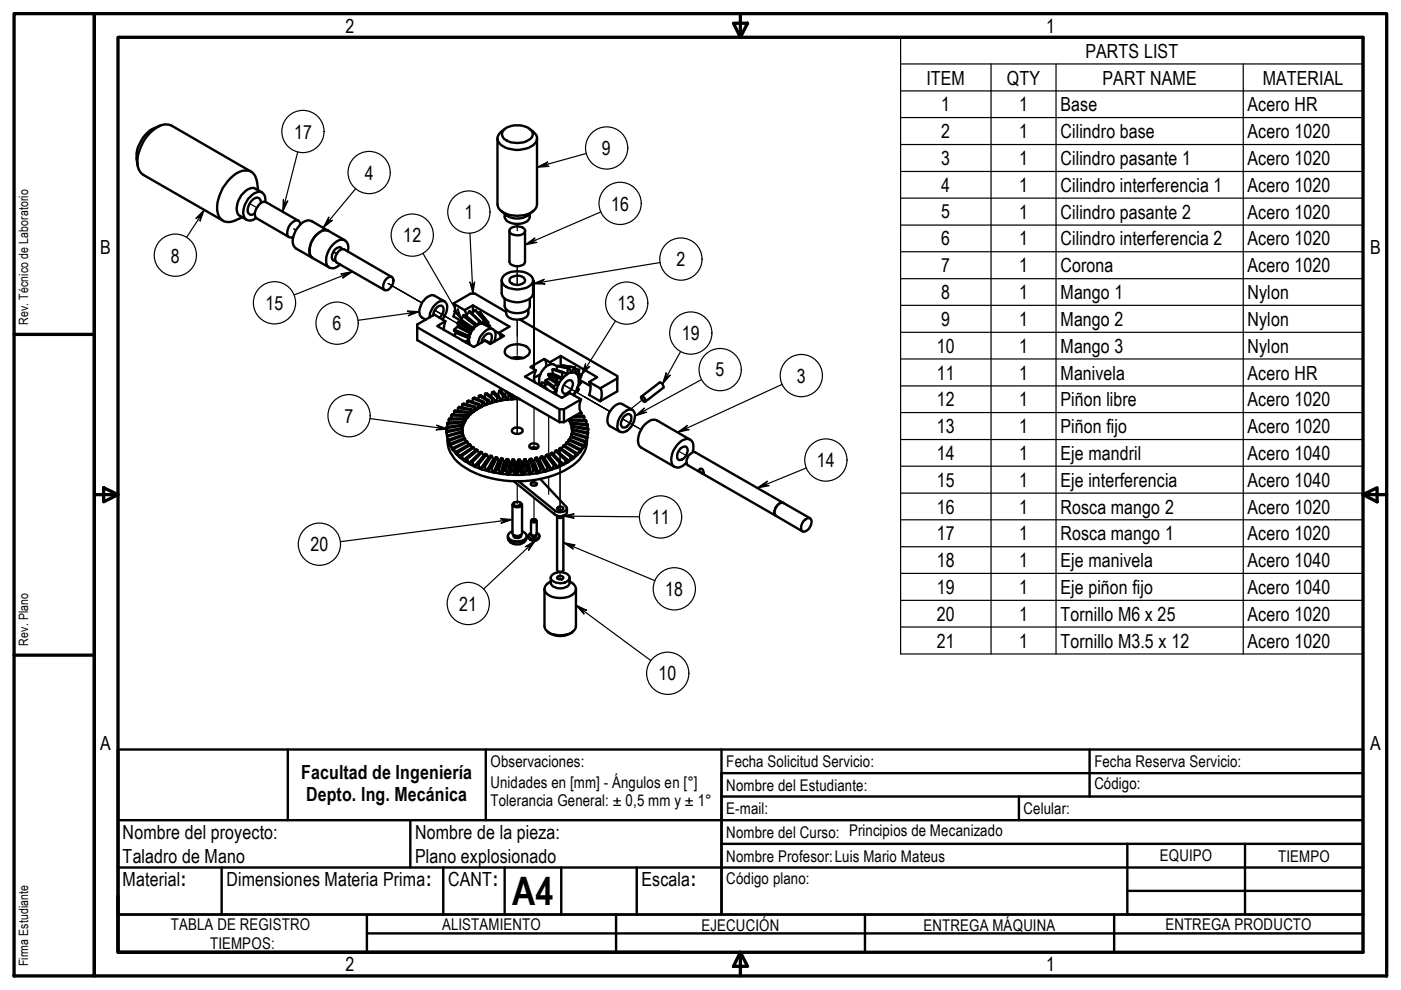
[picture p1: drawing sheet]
<svg xmlns="http://www.w3.org/2000/svg" width="297mm" height="210mm" viewBox="0 0 297 210" stroke-linecap="round" stroke-linejoin="round" font-family="sans-serif">
<!-- layer: Tweak Trail (ISO) -->
<g fill="none" stroke="#000" stroke-width=".25">
<path d="M52.9 43.2l1.6 .8M62.3 48.5l.4 .3M70.7 53.4l.7 .4M109.7 47.5v1.4M109.7 56.4v4M113.2 59.5v18.8zM82.3 60.1l7.2 4.1zM89.5 64.2l-.3-.2 .3 .2M95.3 67.6l-3.2-1.8 4.9 2.8M102.4 71.7l1.9 1M109.7 67.8v7.5M109.7 84.4v7.6"/>
<path d="M113.2 86.4v8.8M116.3 88.2v8.8M118.7 95.2v13M119.6 81.6l9.7 5.6zM124 84.2l5.3 3M126 85.4l3.3 1.8M132 88.8l4 2.3zM136.4 84.6l-2.7 2.1M143.9 95.7l2 1.1M109.7 102.7v4.1M113.2 101.8v1.2M113.2 105.5v4.8"/>
<path d="M116.3 101.1v3.7M118.7 121.3v1.5"/>
</g>
<!-- layer: Visible (ISO) -->
<g fill="none" stroke="#000" stroke-width=".51">
<path d="M34 26.6a7.1 7.1 0 0 0-4.9 8.4M53.3 36.4l-16.9-9.8a3.1 3.1 0 0 0-3.3 .5 9 9 0 0 0-3.9 8.2 2.75 2.75 0 0 0 1.2 1.8l16.8 9.7M105.5 29.4v13.9a3.3 3.3 0 0 0 3.5 2.4 5 5 0 0 0 4.6-1.5l.3-.9v-13.9M106.9 27.4a4.8 4.8 0 0 1 5.8 .3 1.32 1.32 0 0 1-.7 2.1 4.7 4.7 0 0 1-5.3-.6 1.27 1.27 0 0 1 .2-1.8zM107.1 27.3a2.68 2.68 0 0 0-1.6 2.2 3 3 0 0 0 3.1 2.2 5.4 5.4 0 0 0 4.9-1.4 1.56 1.56 0 0 0-.5-2.4l-.7-.6M54.7 40.4a5.1 5.1 0 0 0-1.3-3.9 3.4 3.4 0 0 0-4 .8 9 9 0 0 0-3.2 7.9 2.35 2.35 0 0 0 3.5 1.6l1.7-.7M55.3 43a.92 .92 0 0 0-.5-1 .92 .92 0 0 0-1.1 .2 2.63 2.63 0 0 0-.9 3.1 .85 .85 0 0 0 1.2-.1M55.6 40.8l-1.4-.8a2.16 2.16 0 0 0-2.6 .9 4.2 4.2 0 0 0-1.1 4.7l1.8 1M56.3 42.8a1.54 1.54 0 0 0-.5-1.8 1.54 1.54 0 0 0-1.9 0 4.6 4.6 0 0 0-2.1 4.9 1.49 1.49 0 0 0 2.5 .3M63.3 46.8l-6.8-3.9a1.47 1.47 0 0 0-1.9 1l-.2 .3a1.56 1.56 0 0 0 .1 2.1l6.8 4M63.7 47.6a.84 .84 0 0 0-.5-.9 .84 .84 0 0 0-1 .3 2.8 2.8 0 0 0-1.2 3 .96 .96 0 0 0 1.2 .3M69.6 48.9a3 3 0 0 0-3.3 1.9l-.5 1.2a2.29 2.29 0 0 0 .5 2.7"/>
<path d="M69.6 48.9l-3.5-2a2.44 2.44 0 0 0-3 1.4 3.6 3.6 0 0 0-.6 4.1l7.3 4.3M69.6 48.9l3.6 2.1M72.5 52.8a.84 .84 0 0 0-1.4 .1l-.5 .7a1.07 1.07 0 0 0 .3 1.7h.2M73.7 53.3a1.63 1.63 0 0 0 0-1.7 1.63 1.63 0 0 0-1.6-.8 4.6 4.6 0 0 0-2.7 5.6 1.72 1.72 0 0 0 2.7-.4M81.9 59.2a1.02 1.02 0 0 1 1.3-.3 2.03 2.03 0 0 1-1.3 2.7 .97 .97 0 0 1-.5-1.6zM83.1 58.8l-10.1-5.9a1.88 1.88 0 0 0-1.6 2.8l10.1 5.8M106.3 44.7a4.3 4.3 0 0 0 4.7 1.4l.8-.3 1.2-1.1M106.4 59.4v2.7a2.09 2.09 0 0 0 2 1.8 4.7 4.7 0 0 0 4.4-1l.2-.8v-2.7M106.9 58.4a4.7 4.7 0 0 1 5.9 .3 1.39 1.39 0 0 1-.8 2.1 4.7 4.7 0 0 1-5.4-.6 1.27 1.27 0 0 1 .3-1.8zM107 45.3a1.79 1.79 0 0 0 1.8 2.1l.6 .1a2.49 2.49 0 0 0 2.9-1.6v-.6M108 48.9v6.6a1.63 1.63 0 0 0 2.1 .9 1.22 1.22 0 0 0 1.2-.9v-6.6M108.1 48.5a2.24 2.24 0 0 1 3.2 .2 1.11 1.11 0 0 1-1.3 1.2l-1-.1a.89 .89 0 0 1-.9-1.3z"/>
<path d="M108.3 58.9a2.23 2.23 0 0 1 2.9 .2 .6 .6 0 0 1-.3 .9 2.2 2.2 0 0 1-2.8-.3v-.5zM88.5 69.4l30.1 17.4M91.1 67.3a4.2 4.2 0 0 1 2.1-3.4 1.15 1.15 0 0 1 1.2 .1 1.15 1.15 0 0 1 .4 1.2l-.2 1.1-.8 1.4M91.8 66.9a2.08 2.08 0 0 1 1.9-2.1 1.67 1.67 0 0 1-.5 2.5M94.3 63.9l-2.2-1.2a1.9 1.9 0 0 0-2.1 .9 2.96 2.96 0 0 0-.8 3.5l1.1 .7M94.4 68.1l-1.7 1 7.8 4.5 2.3-1.4 1.1 .7 3-1.7-1.2-.6M94.4 68.1l-.3 1.8M94.4 68.1l-2.3-1.4-3.6 2.1v3.3l30.1 17.4M96.1 64.4a3.1 3.1 0 0 1 0 2.7l1.7 .9M96.1 64.4l3.7-2.1h.9l6.6 3.8M96.1 64.4l2.4 1.4M96.3 70.1l.2 .2 2.8 1.2"/>
<path d="M96.3 70.1l2.9 1.2M96.3 69.9l3 1.3M96.3 69.9v.2M96.6 70.4v.2l2.8 1.1M96.6 70.6l-.3 .6M97 69.3l-.7 .6M97 68.4l.2 .7M97 68.4l2.8 1.6M97.2 68.2l2.7 1.7M97.2 68.2l-.2 .2M97.7 68.1l-.5 .1M98 72.2l1 .3"/>
<path d="M98.2 67l-.3 .9M98.2 67l2.4 1.9M98.3 66.8l.3 .1 2.3 2M98.3 66.8l2.5 2M98.3 66.8l-.1 .2M98.5 65.8l1.8-1.1 7.7 4.6-2.3 1.3M98.5 65.8l.3 .7v.6M98.6 72.5l.4 .1M98.7 67.1l.2-.1 2.3 1.9M99 72.5v.1M99.2 71.3l.3 .2M99.3 72.6h.1"/>
<path d="M99.3 71.2l-.1 .1M99.4 71.7v.8M99.4 72.6l.3 .5M99.4 72.5l-.4 .1M99.4 71.7l-.4 .8M99.4 66.1l-.5 .9M99.4 72.5v.1M99.4 72.6l-.1 .3M99.4 66.1l2.3 2.1M99.4 66.1l.2-.1 2.2 2.1M99.5 71.5l-.1 .2M99.8 70.7l-.3 .8"/>
<path d="M99.8 70.7l-.5 .5M99.8 70v.5M99.8 70.5l-2.6-1.4-.2 .2 2.8 1.4M99.8 70.5v.2M99.9 69.9l-.1 .1M100.3 64.7v1.5M100.3 69.8l-.5 .7M100.3 69.8l-.4 .1M100.5 69.6l-2.6-1.7-.2 .2 2.6 1.7M100.5 69.6l-.2 .2M100.6 68.9l-.1 .7M100.7 65.8l-.6 .6"/>
<path d="M100.7 65.8l2 2.2M100.8 68.8l.2 .3M100.8 68.8l-.2 .1M101 69.1l-.5 .5M101.2 68.9l-.2 .2M101.7 68.2l-.5 .7M101.7 66.2l-.4 .1M101.7 66.2l1.8 2.2M101.7 66.2l.1 .1M101.8 68.7l-.6 .2M101.8 68.1v.6M101.8 68.1l-.1 .1"/>
<path d="M101.9 68.5l.1 .1M102 68.6l.5 .1M102 68.6l-.2 .1M102 72.7l.6-1.2a1.01 1.01 0 0 1 1.6-.5v1l-.4 .9M102.5 68.7h.1M102.6 68.6v.1M102.6 68.7l1.9 1.1M102.7 68l-.7 .6M102.7 68h.1M102.7 68l-.2 .7M103.4 69.1h.5M103.4 68.6l.5 .5"/>
<path d="M103.5 68.4l-.9 .3M103.5 68.4l-.4 .6M103.9 69.1l-.1 .3M104.7 72.5l.3-.5a2.15 2.15 0 0 0-.4-2.1 1.71 1.71 0 0 0-2.2 .7 3.6 3.6 0 0 0-1.1 2.5M104.8 70.1l1.1 .6M105.7 70.6l.3 .4 .1 .7M107 63.3v1.6a2.49 2.49 0 0 0 2.9 1.5 2.31 2.31 0 0 0 2.4-1.5v-1.6M107.2 73.9a3.6 3.6 0 0 1 4.9 .1 1.25 1.25 0 0 1-.8 1.8 3.6 3.6 0 0 1-4.2-.9zM107.3 65.6a1.68 1.68 0 0 0 1.9 2.1 2.36 2.36 0 0 0 2.8-1.2v-.9M108.4 75.9l1-.2 1.5 .2M110.2 67.7l20.7 12v3.3l-3.6 2.1M113.6 78.5l-2.3 1.4 7.8 4.5 1.7-1.1 2.4 1.4"/>
<path d="M113.6 78.5l-.3 1a1.96 1.96 0 0 0 .2 1.6M114.6 79.3l-1.4 .8M115.4 76.1a1.77 1.77 0 0 1 .4 1.7M116.3 79.5l.3 .6M116.3 79.5l1.7 .9M116.3 79.3h.7l2 1M116.3 79.3l1.9 .9M116.3 79.3v.2M116.6 76.8l-1.2-.7-2.9 1.7 1.1 .7M116.6 76.8l.2 .4M116.6 76.8l2.3-1.3v2.2M117.2 78.3v.9"/>
<path d="M117.2 78.3l2 .7M117.2 79.2l2.1 1-.2 .2M117.2 79.2l-.1 .2M117.3 78.3l2.1 .6M117.3 78.3h-.1M118.2 77.7a1.94 1.94 0 0 0-3 .6 3.1 3.1 0 0 0-.6 3.4M118.2 77.6l-.2 .9M118.2 77.6l2.4 .5M118.2 77.6l2.3 .5M118.9 75.5l7.7 4.5-1.7 1M119 77.8l.1-.4 2.6 .5M119.1 77.4l2.8 .5"/>
<path d="M119.2 79l.1 1.2 .8-.7M119.4 78.9l.7 .6M119.4 78.9l-.2 .1M119.9 79.2l.4 .1-.2 .2M120.5 78.1l-.2 1.2 .7-.3M120.6 78.1l.4 .9M120.6 78.1h-.1M121 78.9l.3 .1h-.3M121.7 77.9l-.4 1.1h.6M121.7 77.9h.2v1.1M121.9 79l.2 .2M121.9 78.2l.8 .2"/>
<path d="M122.1 79.2l.5 .5M122.6 79.7v.2M122.6 79.9l.1 .7M122.7 79.3l.6 .2M122.7 78.4l-.1 1.3M122.7 78.4l-.6 .8M123.3 79.5l-.1 .4-.5 .7M123.3 79.5h-.4l-.3 .4M94.6 90.8l.1 .6M94.8 92.6a8.7 8.7 0 0 0 4.9 5.9 23.7 23.7 0 0 0 17.3 1M94.8 92.6l3.2-.9 .2 .5-3.2 1.1M94.9 92.9a6.7 6.7 0 0 0 3.8 6.3 22.7 22.7 0 0 0 20.9 .6 7.9 7.9 0 0 0 4.8-5.5l.1-1.4"/>
<path d="M95 93.3l.2 .6M95 93.3l.1 .2M95.1 89l3.2-.1 .1 .8 .3-.4M95.1 89l.1-.3h3.2l.3 .6M95.1 93.5l.4 1M95.1 89l.1 .6M95.4 94.1l.2 .2M95.6 94.3l.3 1h.2M96 95l.2 .2M96.3 87.3l2.9 .2 .1 .9 .3-.5M96.3 87.3l.2-.3 2.8 .3 .3 .6M96.3 87.3v.6"/>
<path d="M96.8 95.7l.2 .3M97.1 86.5l.2-.2 2.6 .5M97.7 96.5v.6M97.7 96.5l.2 .2M97.9 91l-3.3 .7 .2 .6M97.9 91l.2 .8-.1-.5M97.9 90.8l-3.3 .6v.3M97.9 90.8l.1 .5M97.9 90.8v.2M97.9 96.7l.5 .9 .3-.2M97.9 91.5l.1 .2M97.9 90.1v.2"/>
<path d="M98 91.2v.1M98 89.6l-3.2 .3 .1 .6M98 85.8l2.5 .5v.9l.6-.4M98 85.8l.3-.2 2.4 .6 .4 .6M98 89.6l.2 .8 .2-.5M98 85.8v.6M98 91.9l.1 .1M98 90.5l.2-.1-.1 .2M98 89.4l-3.1 .2-.1 .3M98 89.4l.4 .5M98 89.4v.2M98.1 92l-.2-.5-3.2 .9 .1 .2"/>
<path d="M98.1 90.6l-.1 .5-.1-.8-3.3 .5M98.1 90.6l-.2-.5-3.2 .4-.1 .3M98.1 92l.3 .9M98.2 89.8l.2-.1v.2M98.2 92.4l-3.1 1.1M98.4 88.7l-.1 .2M98.6 89.1h.1v.2M98.6 93.1l-.1-.2-3.1 1.2 .2 .6M98.7 88.2l-3.1-.1 .1 .6M98.7 88.2v.9l.4-.5M98.7 97.2l.3 .2M98.8 93.6l-.2-.5-3 1.2"/>
<path d="M98.8 88l-3-.1-.2 .2M98.8 88l.3 .6M98.8 88l-.1 .2M99 88.4h.3l-.2 .2M99 85.8l.1-.7 2.2 .7M99 97.4l.4 .9 .4-.3M99.1 85.1l.3-.2 2.2 .8M99.1 93.7l-.1-.1-3 1.4 .1 .5M99.3 87.3l-.1 .2M99.4 94.3l-.3-.6-2.9 1.5 .4 1 .2-.2M99.6 87.8h.2l-.2 .1M99.8 94.3l-.2-.2-2.8 1.6v.7"/>
<path d="M99.8 86.9l-2.7-.4v.6M99.8 86.9v.9l.5-.5M99.8 97.8l-.1 .7M99.8 97.8l.3 .2M99.9 86.8l.4 .5M99.9 86.8l-.1 .1M100 94.9l-.2-.6-2.8 1.7 .4 .9 .3-.2M100.2 87.2h.3l-.2 .1M100.3 84.5l2 .8-.1 .9 .7-.3M100.3 84.5l.3-.2 2 .9 .3 .7M100.3 84.5l-.2 .7M100.5 94.9l-2.6 1.8"/>
<path d="M100.5 94.9l-.2-.1-2.6 1.7M100.5 94.9l.3 .6M100.7 86.2l-.2 .1M101 86.6l.3 .1-.2 .1M101 98.4l.4 .1M101.3 95.5l-.3-.2-2.3 1.9-.1 .6M101.3 85.8v.9l.7-.4M101.4 84.7l.1-.8 1.8 1M101.5 83.9l.4-.1 1.7 1M101.6 96.1l-.3-.6-2.3 1.9M101.6 85.7l.4 .6M101.6 85.7l-.3 .1"/>
<path d="M101.9 86.1l.3 .1-.2 .1M102.2 95.9l.4 .7-2 2.3-.5-.9M102.2 95.9l-2.1 2.1M102.2 95.9l-.3-.1-2.1 2M102.4 98.9l-.2 .6M102.4 98.9l.3 .1M102.6 85.2l-.3 .1M102.7 85.6l.5 .2-.3 .1M102.9 83.5l1.4 1.1-.1 .8 .8-.2M102.9 83.5l.4-.1 1.3 1.1 .4 .7M102.9 83.5l-.2 .8M103.2 96.4l-.3-.2-1.9 2.2-.1 .6"/>
<path d="M103.3 84.9l-.1 .9 .7-.3M103.6 97l-.4-.6-1.8 2.1M103.6 84.8l.3 .7M103.6 84.8l-.3 .1M103.6 97.1l-1.7 2.3-.5-.9M103.8 85.2l.4 .2-.3 .1M103.8 99.3h.4M104.1 84l.2-.8 1.2 1.1M104.3 96.7l-1.6 2.3M104.3 96.7l-.4-.1-1.5 2.3M104.3 96.7l.3 .7M104.3 83.2l.4-.2 1.1 1.2"/>
<path d="M104.6 84.5l-.3 .1M104.8 84.7l.5 .4-.3 .1M104.8 97.4h-.2l-1.4 2.4-.5-.8M105.3 99.6l-.3 .6M105.3 99.6l.4 .1M105.4 97l-.3-.1-1.5 3M105.5 84.3l-.2 .8 .9-.2M105.7 97.6l-.3-.6-1.2 2.3M105.8 84.2l.4 .7M105.8 84.2l-.3 .1M105.9 82.8l-.4 1.1 .9 1h-.2M105.9 82.8l.8 1.2-.3 .9 .9-.2"/>
<path d="M105.9 82.8h.3l1.1 1.9M106 97.7l-.3-.1-1.1 2.6-.4-.9M106.2 97.2l-1.1 2.8M106.2 97.2l-.9 2.4M106.2 97.2l.4 .1M106.6 97.3l-.9 2.4M106.6 97.3l.3 .5M106.8 83.7h.3M106.8 99.8l.5 .1M106.9 97.8l.3 .1-.7 2.6 .9-3.2-.2 .6M106.9 97.8l-.8 2.6-.4-.7M107 84h-.3"/>
<path d="M107.1 83.7l.5 1h-.3M107.3 83l-.2 .7M107.4 97.3l.4 .1M107.6 83.1l.3 .8M108.1 98h.3l-.4 2.6 .4-.7M108.1 98l-.3-.6-.5 2.5M108.1 98l-.5 2.6-.3-.7M108.1 83.4l.1 .5M108.1 83.5l.1 .2M108.2 83.7l.3 1 .3-.1M108.2 83.9l.3 .8h-.9l.3-.8M108.2 83.9h-.3"/>
<path d="M108.4 99.9h.4M108.5 83.6l-.3 .1M108.6 91.1a1.4 1.4 0 0 1 2.2 .2 1.31 1.31 0 0 1-2.3 .2zM108.6 83.7l.2 .9M108.6 97.4l-.2 2.5M108.6 97.4l-.2 .6M108.6 97.4h.4M109 97.4l-.2 2.5M109 97.4l.3 .6M109 84l-.2 .6M109.3 98h.3v2.7l.4-.7-.1-2.6-.3 .6M109.3 98l-.1 2.7-.4-.8"/>
<path d="M109.6 84.3l.1 .3h-.9M109.7 84.4v.2h.3M109.9 97.4h.3M110 84.6h.1M110 84.6h.2M110.4 99.9l-.4 .1M110.5 98h.3l.3 2.6 .4-.7M110.5 98l-.3-.6 .2 2.5M110.5 98l.2 2.7-.3-.8M111.1 97.4l.4 2.5M111.1 97.4l-.3 .6M111.4 97.4l.6 2.5"/>
<path d="M111.4 97.4l.3 .6M111.4 97.4h-.3M111.7 98l.6 2.6-.3-.7M112 99.9h-.5M112 97.9l.3-.6 .8 2.4-.5 .8-.6-2.6-.3 .1M112.3 94.4a1.18 1.18 0 0 1 1.9 .2 1.11 1.11 0 0 1-2 0zM112.5 95l.5-.2 .9 .2M112.6 97.3h-.3M112.8 95.1h.8M112.9 97.8l.3-.1 1 2.6 .4-.8M112.9 97.8l-.3-.5 .9 2.4M112.9 97.8l.9 2.6-.3-.7"/>
<path d="M113.2 97.7l.3-.6 1.1 2.4M113.5 99.7h-.4M113.5 97.1l.4-.1 1.1 2.4M114.4 97.4l.3-.6 1.4 2.4-.5 .8-1.2-2.6-.3 .1M114.7 96.8l.3-.1 1.5 2.3 .1 .7M115 99.4l.3 .6M115 99.4l-.4 .1M115.3 97.2l.1-.1 1.6 2.4M115.4 97.1l.4-.6 1.7 2.2M115.4 81.9l.4 .5M115.4 81.9l.7 .7M115.6 81.7l-.3-.5-.4-.1a.86 .86 0 0 0 .6 1"/>
<path d="M115.7 80.6l1.6 1.3M115.7 80.6l-.1 .1M115.8 96.5l.3-.1 1.7 2.2M116.2 81.4l1.8 1.4v-.2M116.2 81.4l-.8 .5M116.2 81.3v.1M116.5 96.7l.3-.6 1.9 2.1-.4 .9-1.9-2.3M116.5 99l-.4 .2M116.5 80.4l-.8 .2M116.6 80.1l1.9 1.2-.1 .3-1.9-1.2M116.6 80.1l-.1 .3M116.8 96.1l.2-.1 2.1 2.1 .1 .6"/>
<path d="M117.3 83.3l.7-.5-.1 .9M117.3 82.1l.7 .5M117.3 82.1l-1.7-1.4 1.9 1.6M117.3 81.9l1.1-.3-.4 1M117.3 81.9v.2M117.4 96.3l.3-.7 2.3 2M117.5 98.7l-.5 .8M117.7 95.6l.3-.1 2.3 1.9M117.8 98.6l.2 .6M117.8 98.6l-.3 .1M118.2 80.2l.9 .2M118.2 80.2l-.2 .2"/>
<path d="M118.3 95.7l.3-.6 2.4 1.8-.4 1-.3-.3M118.6 95.1l.2-.1 2.5 1.7v.7M118.6 89.5h1M118.6 86.8h1M118.6 86.8v2.7M119.1 95.2l.3-.7 2.6 1.7M119.1 98.1l-.4 .1M119.1 80.4l-.6 .9-.5-.9M119.4 94.5l.2-.1 2.6 1.6M119.6 86.8v2.7M119.8 94.5l.2-.5 2.9 1.5-.5 .9-.2-.1M120 97.6l-.5 .9-.4-.4"/>
<path d="M120 94l.1-.2 3 1.4-.1 .7M120.1 80.9a.78 .78 0 0 1 1.1-.2 .78 .78 0 0 1 .2 1.1 1.61 1.61 0 0 1-2 1.5 1.92 1.92 0 0 1 .7-2.4zM120.3 97.4v.7M120.3 97.4l-.3 .2M120.3 93.9l.2-.6 3.1 1.4M120.5 93.3l.1-.2 3.1 1.3M120.8 93.2l.2-.6 3.1 1.2-.5 1M120.8 88.8l-.1 .5-.2-.4M120.9 89.3h-.2l.1 .1M121.1 90.1l.2-.5 3.3 .4v.2M121.1 90.1l.1 .5 .2-.8 3.2 .4-.1 .6M121.1 92.4l3.1 1.2-.2 .6"/>
<path d="M121.1 88.9l3.1 .2 .1 .2M121.1 88.9l-.3 .5M121.1 88.9l.1 .2M121.1 92.4l-.1 .2M121.2 90h-.2l.1 .1M121.2 89.1l-.2 .9-.2-.6M121.2 89.1l3.1 .2M121.2 92v.4M121.2 92l.2-.8 3.3 .8-.2 .7M121.3 90.7l-.1 .1M121.3 91.5l.2-.5 3.2 .7v.3M121.3 91.5l-.1 .5"/>
<path d="M121.3 91.4v.1M121.3 91.7l3.2 1M121.3 91.7v.2l3.2 1M121.3 91.7l-.2 .7M121.3 89.6l.1 .2M121.3 96.7l-.3 .2M121.5 88.4h2.4l-.1 .7M121.5 90.5l-.2 .8-.1-.5M121.5 90.3l3.2 .5v.3M121.5 90.5l3.2 .6M121.5 90.3l-.3 .5M121.5 90.3v.2"/>
<path d="M121.5 91l-.1 .2M121.8 83.4v.5M121.8 88.2h2l.1 .2M121.8 83.4l-.3 .3M122 83.2l-.2 .2M122 96.2l-.4 1-.3-.2M122.2 96v.6M122.2 96l-.2 .2M122.4 82.1l-.4 1.1M122.4 82.1a.56 .56 0 0 1 .2 .7 .56 .56 0 0 1-.6 .4M122.4 82.1l.1 .1M122.6 81.9l-.2 .2"/>
<path d="M122.7 80.9l-.1 1M122.7 80.9l.6 .1-.7 .9M122.7 80.6v.3M122.7 80.7l.4 .2M122.8 80.5l2.4 1.4M122.9 87.6h.4v.6M123.1 95.2l-.2 .3M123.2 84.7l-.3 1.1a2.03 2.03 0 0 0 .3 1.6M123.2 87.4l-3.6 2.1M123.2 84.7l-3.6 2.1M123.2 87.4l.1 .2M123.6 94.7l-.5 1-.1-.1"/>
<path d="M123.7 94.4l-.1 .6M123.7 94.4l-.1 .3M124.2 93.6l-.1 .2M124.3 89.3v.6M124.5 92.9l-.4 1.1M124.5 92.8a9.7 9.7 0 0 1-6.2 6.3l-1.3 .4M124.5 92.7v.2M124.7 91.1l-.1 .6M124.9 81l.3 1.1-.3 1.6 2.4 1.4M124.9 81l2.4 1.3M127.3 82.3a3.1 3.1 0 0 1 0 2.8M130.9 80.2l-3.6 2.1"/>
<path d="M132.1 87.5a1.56 1.56 0 0 1 2.2-.4 3.4 3.4 0 0 1-1.1 4.1 1.27 1.27 0 0 1-1.7 .3 1.27 1.27 0 0 1-.6-1.5 3.9 3.9 0 0 1 1.2-2.5zM132.1 88.5a1.17 1.17 0 0 1 1.5-.6 1.91 1.91 0 0 1-1.1 2.7 .83 .83 0 0 1-.8-.4 .83 .83 0 0 1 .1-.9zM134.1 86.9l-2.1-1.2a1.9 1.9 0 0 0-2.2 .9 3.1 3.1 0 0 0-.7 3.5l2.3 1.4M136 84.1a.74 .74 0 0 1 .7 .3 .74 .74 0 0 1 0 .8l-.7-.6zM136 84.1l3.8-3a.89 .89 0 0 1 .9 1.1l-3.9 3M144.3 95a.92 .92 0 0 1 1.4 0 2.03 2.03 0 0 1-1.6 2.6 1.2 1.2 0 0 1-.3-1.9zM146.4 93.3l-7.1-4.2a2.96 2.96 0 0 0-3.3 2l-.6 1.1a2.29 2.29 0 0 0 .6 2.7l7 4.1M146.9 95.9l.1-.6a1.75 1.75 0 0 0-1-2.2 4 4 0 0 0-3.5 3.2 2.29 2.29 0 0 0 .5 2.7 2.16 2.16 0 0 0 2.5-.9M148.3 99.5a.53 .53 0 0 1 .6-.1 .53 .53 0 0 1 .3 .6v.5l-.5-.3-.4-.3zM107.7 113.6a1.69 1.69 0 0 0 2 1.8 1.75 1.75 0 0 0 2-1.8M108.6 107v6.1a1.17 1.17 0 0 0 2.1 0v-6.1M108.6 112.6a.99 .99 0 0 0-.9 .9 .99 .99 0 0 0 .8 1.1 2.58 2.58 0 0 0 3.1-.7 1.11 1.11 0 0 0-.9-1.3"/>
<path d="M108.9 102l8.7 7.1a1.73 1.73 0 0 0 2.6-.5v-.8M108.9 113.4v.2a.9 .9 0 0 0 1.5 .2l.1-.4M109 113.5l.3 .2h.7l.4-.2M109 106.5l.6-.1a.6 .6 0 0 1 .8 .6 .86 .86 0 0 1-.8 .3 .86 .86 0 0 1-.7-.6zM109.1 106.5l-.5 .5a1.17 1.17 0 0 0 2.1 0l-.5-.5M112 113.6a1.16 1.16 0 0 0 1.9 .9h-.2M112.5 102.5l.1-.1a.91 .91 0 0 1 1.3 .2 .75 .75 0 0 1-.7 .4 .75 .75 0 0 1-.7-.5zM112.6 110.5v2.8v.1l.5 .2 .6-.2 .1-.1v-2.8M112.6 113a.58 .58 0 0 0-.6 .5 .58 .58 0 0 0 .5 .6l.3 .2a1.02 1.02 0 0 0 1.5-1l-.5-.3M112.7 113.5a.49 .49 0 0 0 .5 .4 .49 .49 0 0 0 .5-.4M112.8 113.5l.3 .1 .5-.1M112.8 110.1l-.2 .2a.55 .55 0 0 0 .6 .5 .55 .55 0 0 0 .5-.5l-.1-.1a.41 .41 0 0 1-.4 .4 .41 .41 0 0 1-.4-.4l.2-.1h.5"/>
<path d="M114.4 113.6l-.1 .5-.5 .4M114.6 101.6l5.5 6a.82 .82 0 0 1-1 1 1.88 1.88 0 0 1-1.5-.4l-7.7-6.2M118.1 107.7l.6-.3a.5 .5 0 0 1 .7 .5 .77 .77 0 0 1-1.3-.2zM118.1 109.3a.69 .69 0 0 0 .7 .5 .69 .69 0 0 0 .6-.5M118.1 109.4v11.5a.77 .77 0 0 0 1.3 0v-11.5M164.5 109.4l-18.6-10.7a1.9 1.9 0 0 1 1-2.8h.5l24.4 14M164.5 109.4l5.7 3.3M166.1 106.7a1.62 1.62 0 0 0-1.8 1.5 .95 .95 0 0 0 .2 1.2M170.4 110.4a1.19 1.19 0 0 1 1.5-.4 1.98 1.98 0 0 1-1.7 2.7 1.53 1.53 0 0 1 .2-2.3zM115.4 124.9v7.9a2.52 2.52 0 0 0 2.7 1.9 3.5 3.5 0 0 0 3.9-1.6l.1-8.2M116.1 133.9a4.3 4.3 0 0 0 5.4 0M116.8 122.5v1.1a1.66 1.66 0 0 0 1.8 1.1h.9a1.5 1.5 0 0 0 1.3-1.1v-1.1"/>
<path d="M116.8 123.2a2.05 2.05 0 0 0-1.4 1.9 3.4 3.4 0 0 0 3.7 1.7l.6-.1a2.44 2.44 0 0 0 2.4-2 2.27 2.27 0 0 0-1.3-1.5M117.2 121.8a2.65 2.65 0 0 1 3.5 .4 1.25 1.25 0 0 1-1.3 1.4l-1.5-.1a1.33 1.33 0 0 1-1.1-1.2zM118.3 122.2l.5-.1 .6 .3a.77 .77 0 0 1-1.3 .1z"/>
</g>
<!-- layer: Visible Narrow (ISO) -->
<path d="M107.7 114a1.51 1.51 0 0 0 1.7 1.1h.5a1.66 1.66 0 0 0 1.8-1.1M112 113.8a1.34 1.34 0 0 0 2.4 0M117.6 108.2v.9" fill="none" stroke="#000" stroke-width=".25"/>
<!-- layer: Visible (ISO) -->
<g fill="#000">
<circle cx="95.1" cy="93.6" r=".25"/>
<circle cx="105.5" cy="83.9" r=".25"/>
<circle cx="107.9" cy="114.6" r=".25"/>
</g>
<!-- layer: Symbol (ISO) -->
<g fill="none" stroke="#000" stroke-width=".25">
<path d="M190.9 13.6v-5.7h98.1v5.7M190.9 13.6h98.1v5.7M190.9 13.6v125.1h98.1v-119.4M190.9 19.3h98.1M210.1 13.6v125.1M223.9 13.6v125.1M263.6 13.6v125.1M63.1 32.2l-3.2 12.7M113.9 35.5l2.2-1.2-.7 .7 1 .3zM124.3 32.5l-10.4 3M190.9 24.9h98.1M190.9 30.6h98.1"/>
<path d="M190.9 36.4h98.1M43.3 44.5l-.9 2.4v-1l-.9 .4zM43.3 44.5l-3.7 5.8M60.1 42.3l.2 1 .7-.7-1.1 2.3zM69.7 46l-.2 1 1-.3-2 1.6zM72.3 58.1l2.5-.5-2.2 1.4 .7-.8zM74.8 57.6l-12.4 4.9M75.4 40l-6.9 8.3M89.7 53.7l8.2 14.2M99.6 59.8l.5 .9 .5-.9-.3 2.5zM99.6 49.4l.7 12.9M111.3 51.9l2.1-1.4-.6 .8 1.1 .1z"/>
<path d="M127.4 44.9l-16.1 7M140 55.7l-27 4.5M190.9 42h98.1M190.9 47.7h98.1M190.9 53.4h98.1M190.9 59.1h98.1M86.4 65.9l2.5 .2-2.3 .9 .7-.7zM88.9 66.1l-13 1.8M96.2 65.9l.9 .6v-1.1l.8 2.5zM113 60.2l2.4-1-.8 .7 1 .3zM124.1 77.1v1l.9-.4-1.7 1.8zM130.5 68l-7.2 11.5"/>
<path d="M141.2 79v1l.9-.5-1.6 1.9zM144.3 74.6l-3.8 6.8M190.9 64.7h98.1M190.9 70.5h98.1M190.9 76.1h98.1M78.4 88.7l16.6 2.3M92.6 90.1l2.4 .9-2.5 .2 .9-.4zM134.7 88.2l1.9-1.7-.5 .8 1 .1zM143.6 91.7l2.1-1.5-.5 .8 .9 .1zM148.7 80.5l-14 7.7M165.8 81.5l-22.2 10.2M170.9 99.2l-10.4 4.3"/>
<path d="M190.9 81.8h98.1M190.9 87.5h98.1M190.9 93.2h98.1M190.9 98.8h98.1M106.1 110l2.5 .1-2.4 .9 .9-.7zM108.6 110.1l-36.4 4.7M111.4 115.9l2.1-1.3-1.4 2.1 .2-1zM113.5 114.6l-10.9 10.3M119.2 109.4l2.5-.5-.9 .5 .9 .5zM119.2 109.4l16.4 .2M119.4 115l2.5 .5-.9 .2 .5 .7zM119.4 115l19.4 8.1"/>
<path d="M160.5 103.5l2.2-1.5-.6 .8 1 .2zM190.9 104.6h98.1M190.9 110.2h98.1M190.9 115.9h98.1M122.1 128.3l2.3 1.1-1-.1 .4 .9zM122.1 128.3l15.9 11.8M190.9 121.6h98.1M190.9 127.3h98.1M190.9 132.9h98.1"/>
<circle cx="64.2" cy="27.9" r="4.5"/>
<circle cx="78.3" cy="36.6" r="4.5"/>
<circle cx="128.6" cy="31.4" r="4.5"/>
<circle cx="37.2" cy="54.1" r="4.5"/>
<circle cx="87.4" cy="49.9" r="4.5"/>
<circle cx="99.4" cy="45" r="4.5"/>
<circle cx="131.5" cy="43.1" r="4.5"/>
<circle cx="144.4" cy="54.9" r="4.5"/>
<circle cx="58.2" cy="64.2" r="4.5"/>
<circle cx="71.5" cy="68.5" r="4.5"/>
<circle cx="132.9" cy="64.3" r="4.5"/>
<circle cx="146.5" cy="70.6" r="4.5"/>
<circle cx="152.7" cy="78.4" r="4.5"/>
<circle cx="169.9" cy="79.6" r="4.5"/>
<circle cx="74" cy="88.1" r="4.5"/>
<circle cx="175.1" cy="97.5" r="4.5"/>
<circle cx="67.7" cy="115.4" r="4.5"/>
<circle cx="140" cy="109.6" r="4.5"/>
<circle cx="99.3" cy="128" r="4.5"/>
<circle cx="143" cy="124.8" r="4.5"/>
<circle cx="141.6" cy="142.8" r="4.5"/>
</g>
<!-- layer: Title (ISO) -->
<g fill="none" stroke="#000" stroke-width=".51">
<path d="M180.5 7.9h108.5v28M25 158.9h264v35h-136v-30h136M25 158.9v35h128v-35M25 158.9v35M61 158.9v15M103 158.9v15M231 158.9v10M25 173.9h264M87 173.9v10M153 178.9h136v15M153 168.9h136M216 168.9v5"/>
<path d="M239 178.9v15M264 178.9v15M25 193.9h264v8h-264zM25 183.9h264M47 183.9v10M77.8 193.9v8M77.8 197.9h211.2M94 183.9v10M107 183.9v10M119 183.9v10M130.6 193.9v8M135 183.9v10"/>
<path d="M183.4 193.9v8M236.2 193.9v8M239 188.9h50"/>
</g>
<!-- layer: Border (ISO) -->
<g fill="none" stroke="#000" stroke-width=".7">
<path d="M3 2.9h17v204h-17zM20 2.9h274v204h-274zM25 7.9h264v194h-264zM155.5 4.9h3l-1.5 3zM157 2.9v5M3 70.9h17M20 104.9h5M22 103.4l3 1.5-3 1.5zM289 104.9l3-1.5v3zM289 104.9h5M3 138.9h17M25 189.9v12h119"/>
<path d="M157 201.9l1.5 3h-3zM157 201.9v5"/>
</g>
<!-- layer: Symbol (ISO) -->
<g fill="#000">
<path d="M113.9 35.5l2.2-1.2-.7 .7 1 .3z" fill-rule="evenodd"/>
<path d="M43.3 44.5l-.9 2.4v-1l-.9 .4z" fill-rule="evenodd"/>
<path d="M60.1 42.3l.2 1 .7-.7-1.1 2.3z" fill-rule="evenodd"/>
<path d="M69.7 46l-.2 1 1-.3-2 1.6z" fill-rule="evenodd"/>
<path d="M72.3 58.1l2.5-.5-2.2 1.4 .7-.8z" fill-rule="evenodd"/>
<path d="M111.3 51.9l2.1-1.4-.6 .8 1.1 .1z" fill-rule="evenodd"/>
<path d="M113 60.2l2.4-1-.8 .7 1 .3z" fill-rule="evenodd"/>
<path d="M86.4 65.9l2.5 .2-2.3 .9 .7-.7z" fill-rule="evenodd"/>
<path d="M96.2 65.9l.9 .6v-1.1l.8 2.5z" fill-rule="evenodd"/>
<path d="M99.6 59.8l.5 .9 .5-.9-.3 2.5z" fill-rule="evenodd"/>
<path d="M124.1 77.1v1l.9-.4-1.7 1.8z" fill-rule="evenodd"/>
<path d="M92.6 90.1l2.4 .9-2.5 .2 .9-.4z" fill-rule="evenodd"/>
<path d="M134.7 88.2l1.9-1.7-.5 .8 1 .1z" fill-rule="evenodd"/>
<path d="M141.2 79v1l.9-.5-1.6 1.9z" fill-rule="evenodd"/>
<path d="M143.6 91.7l2.1-1.5-.5 .8 .9 .1z" fill-rule="evenodd"/>
<path d="M106.1 110l2.5 .1-2.4 .9 .9-.7z" fill-rule="evenodd"/>
<path d="M111.4 115.9l2.1-1.3-1.4 2.1 .2-1z" fill-rule="evenodd"/>
<path d="M119.2 109.4l2.5-.5-.9 .5 .9 .5z" fill-rule="evenodd"/>
<path d="M119.4 115l2.5 .5-.9 .2 .5 .7z" fill-rule="evenodd"/>
<path d="M160.5 103.5l2.2-1.5-.6 .8 1 .2z" fill-rule="evenodd"/>
<path d="M122.1 128.3l2.3 1.1-1-.1 .4 .9z" fill-rule="evenodd"/>
</g>
<text font-size="8.3" x="108.6" y="191.9">A4</text>
<g font-size="4.1">
<text x="73.3" y="6.9">2</text>
<text x="221.8" y="6.9">1</text>
<text x="196.4" y="17.9">ITEM</text>
<text x="213.5" y="17.9">QTY</text>
<text x="230.1" y="12.3">PARTS LIST</text>
<text x="233.7" y="17.9">PART NAME</text>
<text x="267.7" y="17.9">MATERIAL</text>
<text x="199.6" y="23.6">1</text>
<text x="216.1" y="23.6">1</text>
<text x="224.9" y="23.6">Base</text>
<text x="264.5" y="23.6">Acero HR</text>
<text x="62.4" y="29.4">17</text>
<text x="199.6" y="29.3">2</text>
<text x="216.1" y="29.3">1</text>
<text x="224.9" y="29.3">Cilindro base</text>
<text x="264.5" y="29.3">Acero 1020</text>
<text x="127.6" y="32.9">9</text>
<text x="199.6" y="35">3</text>
<text x="216.1" y="35">1</text>
<text x="224.9" y="35">Cilindro pasante 1</text>
<text x="264.5" y="35">Acero 1020</text>
<text x="77.3" y="38.1">4</text>
<text x="199.6" y="40.7">4</text>
<text x="216.1" y="40.7">1</text>
<text x="224.9" y="40.7">Cilindro interferencia 1</text>
<text x="264.5" y="40.7">Acero 1020</text>
<text x="98.5" y="46.5">1</text>
<text x="129.6" y="44.7">16</text>
<text x="199.6" y="46.3">5</text>
<text x="216.1" y="46.4">1</text>
<text x="224.9" y="46.4">Cilindro pasante 2</text>
<text x="264.5" y="46.4">Acero 1020</text>
<text x="21.2" y="53.9">B</text>
<text x="85.5" y="51.3">12</text>
<text x="199.6" y="52">6</text>
<text x="216.1" y="52">1</text>
<text x="224.9" y="52">Cilindro interferencia 2</text>
<text x="264.5" y="52">Acero 1020</text>
<text x="290.5" y="53.9">B</text>
<text x="36.2" y="55.7">8</text>
<text x="143.4" y="56.4">2</text>
<text x="199.6" y="57.7">7</text>
<text x="216.1" y="57.8">1</text>
<text x="224.9" y="57.8">Corona</text>
<text x="264.5" y="57.8">Acero 1020</text>
<text x="56.3" y="65.7">15</text>
<text x="130.9" y="65.8">13</text>
<text x="199.6" y="63.4">8</text>
<text x="216.1" y="63.4">1</text>
<text x="224.9" y="63.4">Mango 1</text>
<text x="264.5" y="63.4">Nylon</text>
<text x="70.5" y="70">6</text>
<text x="199.6" y="69.1">9</text>
<text x="216.1" y="69.1">1</text>
<text x="224.9" y="69.1">Mango 2</text>
<text x="264.5" y="69.1">Nylon</text>
<text x="144.6" y="72.2">19</text>
<text x="198.6" y="74.8">10</text>
<text x="216.1" y="74.8">1</text>
<text x="224.9" y="74.8">Mango 3</text>
<text x="264.5" y="74.8">Nylon</text>
<text x="151.7" y="79.8">5</text>
<text x="168.9" y="81.1">3</text>
<text x="198.6" y="80.5">11</text>
<text x="216.1" y="80.5">1</text>
<text x="224.9" y="80.5">Manivela</text>
<text x="264.5" y="80.5">Acero HR</text>
<text x="73" y="89.6">7</text>
<text x="198.6" y="86.1">12</text>
<text x="216.1" y="86.1">1</text>
<text x="224.9" y="86.1">Piñon libre</text>
<text x="264.5" y="86.1">Acero 1020</text>
<text x="198.6" y="91.9">13</text>
<text x="216.1" y="91.9">1</text>
<text x="224.9" y="91.9">Piñon fijo</text>
<text x="264.5" y="91.9">Acero 1020</text>
<text x="173.2" y="99.1">14</text>
<text x="198.6" y="97.5">14</text>
<text x="216.1" y="97.5">1</text>
<text x="224.9" y="97.5">Eje mandril</text>
<text x="264.5" y="97.5">Acero 1040</text>
<text x="198.6" y="103.2">15</text>
<text x="216.1" y="103.2">1</text>
<text x="224.9" y="103.2">Eje interferencia</text>
<text x="264.5" y="103.2">Acero 1040</text>
<text x="138.2" y="111.1">11</text>
<text x="198.6" y="108.9">16</text>
<text x="216.1" y="108.9">1</text>
<text x="224.9" y="108.9">Rosca mango 2</text>
<text x="264.5" y="108.9">Acero 1020</text>
<text x="65.8" y="116.9">20</text>
<text x="198.6" y="114.6">17</text>
<text x="216.1" y="114.6">1</text>
<text x="224.9" y="114.6">Rosca mango 1</text>
<text x="264.5" y="114.6">Acero 1020</text>
<text x="198.6" y="120.2">18</text>
<text x="198.6" y="126">19</text>
<text x="216.1" y="120.2">1</text>
<text x="216.1" y="126">1</text>
<text x="224.9" y="120.2">Eje manivela</text>
<text x="224.9" y="126">Eje piñon fijo</text>
<text x="264.5" y="120.2">Acero 1040</text>
<text x="264.5" y="126">Acero 1040</text>
<text x="97.3" y="129.4">21</text>
<text x="141" y="126.3">18</text>
<text x="198.6" y="131.6">20</text>
<text x="216.1" y="131.6">1</text>
<text x="224.9" y="131.6">Tornillo M6 x 25</text>
<text x="264.5" y="131.6">Acero 1020</text>
<text x="198.6" y="137.3">21</text>
<text x="216.1" y="137.3">1</text>
<text x="224.9" y="137.3">Tornillo M3.5 x 12</text>
<text x="264.5" y="137.3">Acero 1020</text>
<text x="139.6" y="144.2">10</text>
<text x="21.2" y="158.9">A</text>
<text x="290.5" y="158.9">A</text>
<text x="63.9" y="165.1">Facultad de Ingeniería</text>
<text x="64.9" y="169.8">Depto. Ing. Mecánica</text>
<text x="26" y="177.9">Nombre del proyecto:</text>
<text x="88" y="177.9">Nombre de la pieza:</text>
<text x="26" y="182.9">Taladro de Mano</text>
<text x="88" y="182.9">Plano explosionado</text>
<text x="26" y="187.9">Material:</text>
<text x="48" y="187.9">Dimensiones Materia Prima:</text>
<text x="95" y="187.9">CANT:</text>
<text x="136" y="187.9">Escala:</text>
<text x="73.3" y="205.9">2</text>
<text x="221.8" y="205.9">1</text>
</g>
<g font-size="3.4">
<text x="104" y="167.1">Unidades en [mm] - Ángulos en [°]</text>
<text x="104" y="162.7">Observaciones:</text>
<text x="154" y="167.6">Nombre del Estudiante:</text>
<text x="154" y="162.7">Fecha Solicitud Servicio:</text>
<text x="232" y="167.3">Código:</text>
<text x="232" y="162.7">Fecha Reserva Servicio:</text>
<text x="104" y="170.8">Tolerancia General: ± 0,5 mm y ± 1°</text>
<text x="154" y="172.6">E-mail:</text>
<text x="217" y="172.6">Celular:</text>
<text x="154" y="177.6">Nombre del Curso: Principios de Mecanizado</text>
<text x="154" y="182.7">Nombre Profesor:Luis Mario Mateus</text>
<text x="245.9" y="182.6">EQUIPO</text>
<text x="271" y="182.7">TIEMPO</text>
<text x="154" y="187.4">Código plano:</text>
<text x="36.2" y="197.2">TABLA DE REGISTRO</text>
<text x="93.7" y="197.1">ALISTAMIENTO</text>
<text x="148.7" y="197.5">EJECUCIÓN</text>
<text x="195.8" y="197.4">ENTREGA MÁQUINA</text>
<text x="247.1" y="197.1">ENTREGA PRODUCTO</text>
<text x="44.6" y="201.1">TIEMPOS:</text>
</g>
<g font-size="2.7">
<text x="6" y="68.9" transform="rotate(-90 6 68.9)">Rev. Técnico de Laboratorio</text>
<text x="6" y="136.9" transform="rotate(-90 6 136.9)">Rev. Plano</text>
<text x="6" y="204.9" transform="rotate(-90 6 204.9)">Firma Estudiante</text>
</g>
</svg>
